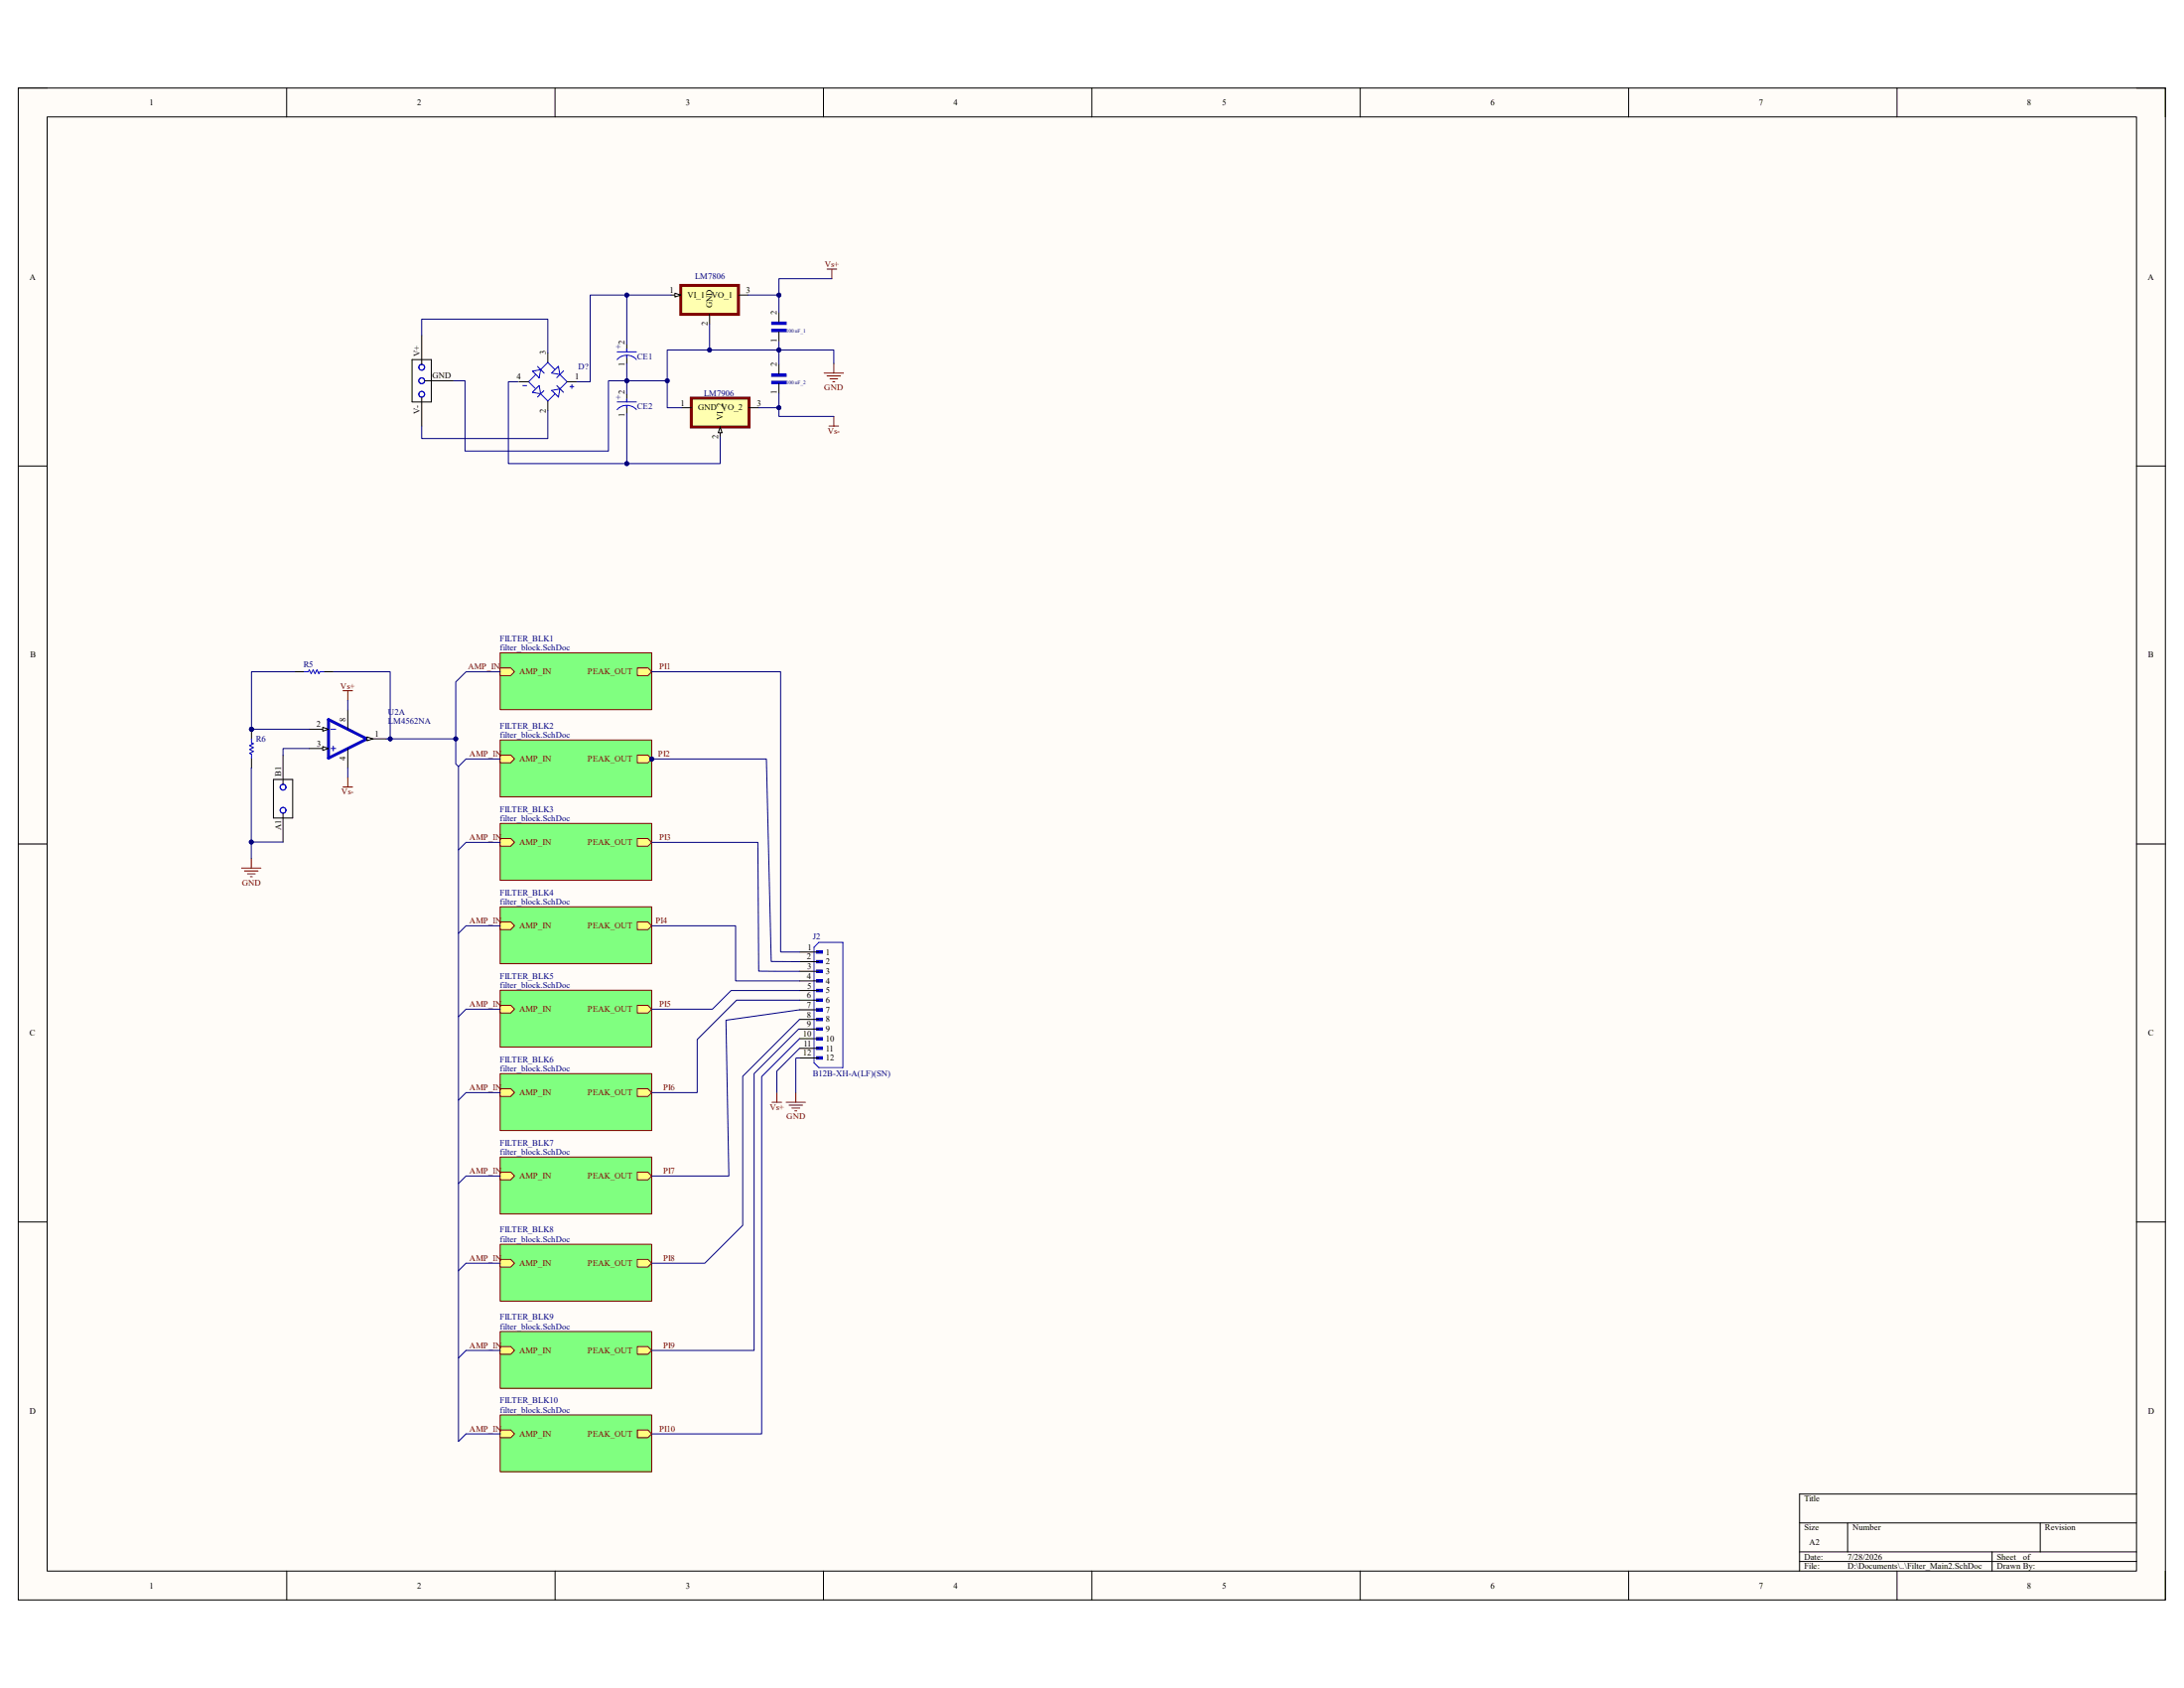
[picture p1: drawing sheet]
<svg xmlns="http://www.w3.org/2000/svg" width="279mm" height="216mm" viewBox="0 0 279 216" stroke-linecap="round" stroke-linejoin="round" font-family="sans-serif">
<path d="M2.3 11.3h274.7v193.3h-274.7z" fill-rule="evenodd" fill="#fffcf8"/>
<path d="M2.3 11.3h274.7v193.3h-274.7z" fill="none" stroke="#000" stroke-width=".13"/>
<path d="M6 15h267.3v185.9h-267.3z" fill-rule="evenodd" fill="#fffcf8"/>
<g fill="none" stroke="#000" stroke-width=".13">
<path d="M2.3 11.3h3.7M6 15h267.3v185.9h-267.3zM36.7 11.3v3.7M71 11.3v3.7M105.3 11.3v3.7M139.7 11.3v3.7M174 11.3v3.7M208.4 11.3v3.7M242.7 11.3v3.7M273.3 11.3h3.7v3.7M2.3 59.6h3.7M273.3 59.6h3.7"/>
<path d="M2.3 107.9h3.7M273.3 107.9h3.7M2.3 156.3h3.7M273.3 156.3h3.7M230.2 194.8h43.1M230.2 198.5h43.1M230.2 199.7h43.1M236.4 194.8v3.7M254.8 198.5v2.4M261 194.8v3.7M273.3 191.1h-43.1v9.8M36.7 200.9v3.7"/>
<path d="M71 200.9v3.7M105.3 200.9v3.7M139.7 200.9v3.7M174 200.9v3.7M208.4 200.9v3.7M242.7 200.9v3.7M277 200.9v3.7"/>
</g>
<circle cx="32.2" cy="93.3" r=".25" fill="#000080"/>
<circle cx="32.2" cy="93.3" r=".25" fill="none" stroke="#000080" stroke-width=".13"/>
<path d="M32.2 93.3v1.2" fill="none" stroke="#000" stroke-width=".13"/>
<circle cx="32.2" cy="93.3" r=".25" fill="#000080"/>
<circle cx="32.2" cy="93.3" r=".25" fill="none" stroke="#000080" stroke-width=".13"/>
<path d="M32.2 97v1.2M37.7 85.9h1.2M41.4 85.9h1.2" fill="none" stroke="#000" stroke-width=".13"/>
<path d="M32.2 94.5v.5l.2 .1-.5 .3 .5 .2-.5 .3 .5 .2-.5 .3 .3 .1v.5M38.9 85.9h.5l.2-.2 .2 .5 .3-.5 .2 .5 .2-.5 .3 .5 .1-.3h.5" fill="none" stroke="#00f" stroke-width=".13"/>
<path d="M43.9 88.3h1.2M44.5 88.3v1.3M44.5 99.4v1.3M30.9 111h2.5M31.3 111.4h1.7M31.7 111.8h.9M32 112.1h.3M32.1 109.8v1.2M43.9 100.7h1.2" fill="none" stroke="#800000" stroke-width=".13"/>
<path d="M64 83.5h19.4v7.3h-19.4z" fill-rule="evenodd" fill="#80ff80"/>
<path d="M64 83.5h19.4v7.3h-19.4z" fill="none" stroke="#800000" stroke-width=".13"/>
<path d="M64 85.4h1.3l.5 .5-.5 .5h-1.3z" fill-rule="evenodd" fill="#ffff80"/>
<path d="M64 85.4h1.3l.5 .5-.5 .5h-1.3z" fill="none" stroke="#800000" stroke-width=".13"/>
<path d="M81.5 85.4h1.4l.5 .5-.5 .5h-1.4z" fill-rule="evenodd" fill="#ffff80"/>
<path d="M81.5 85.4h1.4l.5 .5-.5 .5h-1.4z" fill="none" stroke="#800000" stroke-width=".13"/>
<path d="M42 92l5 2.5-5 2.5z" fill="none" stroke="#00f" stroke-width=".38"/>
<path d="M42.3 93.3h.7M42.3 95.7h.7M42.6 95.4v.6" fill="none" stroke="#00f" stroke-width=".13"/>
<path d="M39.6 93.3h2.4" fill="none" stroke="#000" stroke-width=".13"/>
<path d="M41.3 93l.7 .3-.7 .2z" fill="#f8fcff"/>
<path d="M39.6 95.7h2.4M41.3 93l.7 .3-.7 .2z" fill="none" stroke="#000" stroke-width=".13"/>
<path d="M41.3 95.5l.7 .2-.7 .3z" fill="#f8fcff"/>
<path d="M41.3 95.5l.7 .2-.7 .3zM44.5 90.8v2.5M47 94.5h2.4" fill="none" stroke="#000" stroke-width=".13"/>
<path d="M47 94.3l.7 .2-.7 .2z" fill="#f8fcff"/>
<path d="M44.5 95.7v2.5M47 94.3l.7 .2-.7 .2z" fill="none" stroke="#000" stroke-width=".13"/>
<path d="M64 94.6h19.4v7.3h-19.4z" fill-rule="evenodd" fill="#80ff80"/>
<path d="M64 94.6h19.4v7.3h-19.4z" fill="none" stroke="#800000" stroke-width=".13"/>
<circle cx="83.4" cy="97.1" r=".25" fill="#000080"/>
<circle cx="83.4" cy="97.1" r=".25" fill="none" stroke="#000080" stroke-width=".13"/>
<path d="M64 96.6h1.3l.5 .5-.5 .5h-1.3z" fill-rule="evenodd" fill="#ffff80"/>
<path d="M64 96.6h1.3l.5 .5-.5 .5h-1.3z" fill="none" stroke="#800000" stroke-width=".13"/>
<path d="M81.5 96.6h1.4l.5 .5-.5 .5h-1.4z" fill-rule="evenodd" fill="#ffff80"/>
<path d="M81.5 96.6h1.4l.5 .5-.5 .5h-1.4z" fill="none" stroke="#800000" stroke-width=".13"/>
<circle cx="83.4" cy="97.1" r=".25" fill="#000080"/>
<circle cx="83.4" cy="97.1" r=".25" fill="none" stroke="#000080" stroke-width=".13"/>
<path d="M64 105.3h19.4v7.3h-19.4z" fill-rule="evenodd" fill="#80ff80"/>
<path d="M64 105.3h19.4v7.3h-19.4z" fill="none" stroke="#800000" stroke-width=".13"/>
<path d="M64 107.3h1.3l.5 .4-.5 .5h-1.3z" fill-rule="evenodd" fill="#ffff80"/>
<path d="M64 107.3h1.3l.5 .4-.5 .5h-1.3z" fill="none" stroke="#800000" stroke-width=".13"/>
<path d="M81.5 107.3h1.4l.5 .4-.5 .5h-1.4z" fill-rule="evenodd" fill="#ffff80"/>
<path d="M81.5 107.3h1.4l.5 .4-.5 .5h-1.4z" fill="none" stroke="#800000" stroke-width=".13"/>
<path d="M64 116h19.4v7.3h-19.4z" fill-rule="evenodd" fill="#80ff80"/>
<path d="M64 116h19.4v7.3h-19.4z" fill="none" stroke="#800000" stroke-width=".13"/>
<path d="M64 117.9h1.3l.5 .5-.5 .5h-1.3z" fill-rule="evenodd" fill="#ffff80"/>
<path d="M64 117.9h1.3l.5 .5-.5 .5h-1.3z" fill="none" stroke="#800000" stroke-width=".13"/>
<path d="M81.5 117.9h1.4l.5 .5-.5 .5h-1.4z" fill-rule="evenodd" fill="#ffff80"/>
<path d="M81.5 117.9h1.4l.5 .5-.5 .5h-1.4z" fill="none" stroke="#800000" stroke-width=".13"/>
<path d="M64 126.7h19.4v7.2h-19.4z" fill-rule="evenodd" fill="#80ff80"/>
<path d="M64 126.7h19.4v7.2h-19.4z" fill="none" stroke="#800000" stroke-width=".13"/>
<path d="M64 128.6h1.3l.5 .5-.5 .5h-1.3z" fill-rule="evenodd" fill="#ffff80"/>
<path d="M64 128.6h1.3l.5 .5-.5 .5h-1.3z" fill="none" stroke="#800000" stroke-width=".13"/>
<path d="M81.5 128.6h1.4l.5 .5-.5 .5h-1.4z" fill-rule="evenodd" fill="#ffff80"/>
<path d="M81.5 128.6h1.4l.5 .5-.5 .5h-1.4z" fill="none" stroke="#800000" stroke-width=".13"/>
<path d="M64 137.3h19.4v7.3h-19.4z" fill-rule="evenodd" fill="#80ff80"/>
<path d="M64 137.3h19.4v7.3h-19.4z" fill="none" stroke="#800000" stroke-width=".13"/>
<path d="M64 139.3h1.3l.5 .4-.5 .5h-1.3z" fill-rule="evenodd" fill="#ffff80"/>
<path d="M64 139.3h1.3l.5 .4-.5 .5h-1.3z" fill="none" stroke="#800000" stroke-width=".13"/>
<path d="M81.5 139.3h1.4l.5 .4-.5 .5h-1.4z" fill-rule="evenodd" fill="#ffff80"/>
<path d="M81.5 139.3h1.4l.5 .4-.5 .5h-1.4z" fill="none" stroke="#800000" stroke-width=".13"/>
<path d="M64 148h19.4v7.3h-19.4z" fill-rule="evenodd" fill="#80ff80"/>
<path d="M64 148h19.4v7.3h-19.4z" fill="none" stroke="#800000" stroke-width=".13"/>
<path d="M64 149.9h1.3l.5 .5-.5 .5h-1.3z" fill-rule="evenodd" fill="#ffff80"/>
<path d="M64 149.9h1.3l.5 .5-.5 .5h-1.3z" fill="none" stroke="#800000" stroke-width=".13"/>
<path d="M81.5 149.9h1.4l.5 .5-.5 .5h-1.4z" fill-rule="evenodd" fill="#ffff80"/>
<path d="M81.5 149.9h1.4l.5 .5-.5 .5h-1.4z" fill="none" stroke="#800000" stroke-width=".13"/>
<path d="M64 159.1h19.4v7.3h-19.4z" fill-rule="evenodd" fill="#80ff80"/>
<path d="M64 159.1h19.4v7.3h-19.4z" fill="none" stroke="#800000" stroke-width=".13"/>
<path d="M64 161.1h1.3l.5 .5-.5 .5h-1.3z" fill-rule="evenodd" fill="#ffff80"/>
<path d="M64 161.1h1.3l.5 .5-.5 .5h-1.3z" fill="none" stroke="#800000" stroke-width=".13"/>
<path d="M81.5 161.1h1.4l.5 .5-.5 .5h-1.4z" fill-rule="evenodd" fill="#ffff80"/>
<path d="M81.5 161.1h1.4l.5 .5-.5 .5h-1.4z" fill="none" stroke="#800000" stroke-width=".13"/>
<path d="M64 170.3h19.4v7.3h-19.4z" fill-rule="evenodd" fill="#80ff80"/>
<path d="M64 170.3h19.4v7.3h-19.4z" fill="none" stroke="#800000" stroke-width=".13"/>
<path d="M64 172.2h1.3l.5 .5-.5 .5h-1.3z" fill-rule="evenodd" fill="#ffff80"/>
<path d="M64 172.2h1.3l.5 .5-.5 .5h-1.3z" fill="none" stroke="#800000" stroke-width=".13"/>
<path d="M81.5 172.2h1.4l.5 .5-.5 .5h-1.4z" fill-rule="evenodd" fill="#ffff80"/>
<path d="M81.5 172.2h1.4l.5 .5-.5 .5h-1.4z" fill="none" stroke="#800000" stroke-width=".13"/>
<path d="M64 181h19.4v7.2h-19.4z" fill-rule="evenodd" fill="#80ff80"/>
<path d="M64 181h19.4v7.2h-19.4z" fill="none" stroke="#800000" stroke-width=".13"/>
<path d="M64 182.9h1.3l.5 .5-.5 .5h-1.3z" fill-rule="evenodd" fill="#ffff80"/>
<path d="M64 182.9h1.3l.5 .5-.5 .5h-1.3z" fill="none" stroke="#800000" stroke-width=".13"/>
<path d="M81.5 182.9h1.4l.5 .5-.5 .5h-1.4z" fill-rule="evenodd" fill="#ffff80"/>
<path d="M81.5 182.9h1.4l.5 .5-.5 .5h-1.4z" fill="none" stroke="#800000" stroke-width=".13"/>
<path d="M59.6 97.1l-1 .9M59.6 107.7l-1 1M59.6 118.4l-1 1M59.6 129.1l-1 .9M59.6 139.7l-1 1M59.6 150.4l-1 1M59.6 161.6l-1 .9M59.6 172.7l-.9 1M59.6 183.4l-.9 1" fill="none" stroke="#000080" stroke-width=".13"/>
<path d="M104.4 121.6h.8v.3h-.8z" fill-rule="evenodd" fill="#00f"/>
<path d="M104.4 121.6h.8v.3h-.8z" fill="none" stroke="#00f" stroke-width=".13"/>
<path d="M104.4 122.8h.8v.4h-.8z" fill-rule="evenodd" fill="#00f"/>
<path d="M104.4 122.8h.8v.4h-.8z" fill="none" stroke="#00f" stroke-width=".13"/>
<path d="M104.4 124.1h.8v.3h-.8z" fill-rule="evenodd" fill="#00f"/>
<path d="M104.4 124.1h.8v.3h-.8z" fill="none" stroke="#00f" stroke-width=".13"/>
<path d="M104.4 125.3h.8v.3h-.8z" fill-rule="evenodd" fill="#00f"/>
<path d="M104.4 125.3h.8v.3h-.8z" fill="none" stroke="#00f" stroke-width=".13"/>
<path d="M104.4 126.5h.8v.3h-.8z" fill-rule="evenodd" fill="#00f"/>
<path d="M104.4 126.5h.8v.3h-.8z" fill="none" stroke="#00f" stroke-width=".13"/>
<path d="M104.4 127.8h.8v.3h-.8z" fill-rule="evenodd" fill="#00f"/>
<path d="M104.4 127.8h.8v.3h-.8z" fill="none" stroke="#00f" stroke-width=".13"/>
<path d="M104.4 129h.8v.3h-.8z" fill-rule="evenodd" fill="#00f"/>
<path d="M104.4 129h.8v.3h-.8z" fill="none" stroke="#00f" stroke-width=".13"/>
<path d="M104.4 130.2h.8v.3h-.8z" fill-rule="evenodd" fill="#00f"/>
<path d="M104.4 130.2h.8v.3h-.8z" fill="none" stroke="#00f" stroke-width=".13"/>
<path d="M104.4 131.5h.8v.3h-.8z" fill-rule="evenodd" fill="#00f"/>
<path d="M104.4 131.5h.8v.3h-.8z" fill="none" stroke="#00f" stroke-width=".13"/>
<path d="M104.4 132.7h.8v.3h-.8z" fill-rule="evenodd" fill="#00f"/>
<path d="M104.4 132.7h.8v.3h-.8z" fill="none" stroke="#00f" stroke-width=".13"/>
<path d="M104.4 133.9h.8v.3h-.8z" fill-rule="evenodd" fill="#00f"/>
<path d="M104.4 133.9h.8v.3h-.8z" fill="none" stroke="#00f" stroke-width=".13"/>
<path d="M104.4 135.2h.8v.3h-.8z" fill-rule="evenodd" fill="#00f"/>
<g fill="none" stroke="#00f" stroke-width=".13">
<path d="M66.9 49.3h.5M68.1 47.5l1.1-.2-.2 1zM68.5 48l-.9 .8 .9 .9M68.8 46.9l.8 .8M69 49.3l.2 1.1-1.1-.2zM69.2 50.4l.9 .9 .9-.9M69.6 50l-.8 .8M70.6 49.9l1-.2-.2 1.1zM70.6 47.7l.8-.8 .2 1zM71 47.2l-.9-.8-.9 .9M71.2 49.3l.9 .9M71.6 47.9l.9 .9-.9 .9"/>
<path d="M72.1 47.4l-.9 .9M72.9 49.4h.5M73.2 49.2v.5M104.4 135.2h.8v.3h-.8zM104.8 120.5h3v16h-3l-.7-.6v-14.7z"/>
<circle cx="53.9" cy="50.4" r=".37"/>
<circle cx="53.9" cy="48.7" r=".37"/>
<circle cx="53.9" cy="47" r=".37"/>
<circle cx="36.2" cy="103.6" r=".37"/>
<circle cx="36.2" cy="100.7" r=".37"/>
</g>
<g fill="none" stroke="#000" stroke-width=".13">
<path d="M52.7 46h2.5v5.4h-2.5zM53.9 42.9v3.7M53.9 50.8v3.7M54.3 48.7h3.7M66.4 48.8h1.2M70.1 45.1v1.3M70.1 51.3v1.2M72.5 48.8h1.3M35 99.7h2.4v4.9h-2.4zM36.2 96.6v3.7M36.2 104v3.7M102.3 121.8h2.5"/>
<path d="M102.3 123h2.5M102.3 124.2h2.5M102.3 125.5h2.5M102.3 126.7h2.5M102.3 127.9h2.5M102.3 129.2h2.5M102.3 130.4h2.5M102.3 131.6h2.5M102.3 132.9h2.5M102.3 134.1h2.5M102.3 135.3h2.5"/>
</g>
<path d="M99.4 139.7v1.3M101.8 139.7v1.3M98.8 141h1.2M100.6 141h2.4M100.9 141.4h1.8M101.3 141.7h1M101.7 142.1h.2" fill="none" stroke="#800000" stroke-width=".13"/>
<path d="M87.1 36.5h7.4v3.7h-7.4z" fill-rule="evenodd" fill="#ffffb0"/>
<path d="M87.1 36.5h7.4v3.7h-7.4z" fill="none" stroke="#800000" stroke-width=".38"/>
<path d="M85.9 37.7h1.2" fill="none" stroke="#000" stroke-width=".13"/>
<path d="M86.3 37.5l.8 .2-.8 .3z" fill="#f8fcff"/>
<path d="M86.3 37.5l.8 .2-.8 .3zM94.5 37.7h1.2M90.8 40.2v1.2" fill="none" stroke="#000" stroke-width=".13"/>
<path d="M88.4 50.9h7.4v3.7h-7.4z" fill-rule="evenodd" fill="#ffffb0"/>
<path d="M88.4 50.9h7.4v3.7h-7.4z" fill="none" stroke="#800000" stroke-width=".38"/>
<path d="M87.2 52.1h1.2M92.1 54.6v1.2M95.8 52.1h1.3" fill="none" stroke="#000" stroke-width=".13"/>
<path d="M92.1 54.6l.3 .8h-.5z" fill="#f8fcff"/>
<path d="M92.1 54.6l.3 .8h-.5z" fill="none" stroke="#000" stroke-width=".13"/>
<path d="M98.7 42.1h1.9v.3h-1.9z" fill-rule="evenodd" fill="#00f"/>
<path d="M98.7 42.1h1.9v.3h-1.9z" fill="none" stroke="#00f" stroke-width=".13"/>
<path d="M98.7 41.2h1.9v.3h-1.9z" fill-rule="evenodd" fill="#00f"/>
<path d="M79 46a1.64 1.64 0 0 1 2.4 0M79 52.4a1.64 1.64 0 0 1 2.4 0M79 45h2.4M79 51.4h2.4M80.2 44.6v.4M80.2 45.5v.2M80.2 51v.4M80.2 51.9v.3M98.7 41.2h1.9v.3h-1.9z" fill="none" stroke="#00f" stroke-width=".13"/>
<path d="M99.6 40v1.2M80.2 44v1M80.2 45.5v1M80.2 50.4v1M80.2 51.9v1M99.6 42.4v1.3" fill="none" stroke="#000" stroke-width=".13"/>
<path d="M98.7 48.8h1.9v.3h-1.9z" fill-rule="evenodd" fill="#00f"/>
<path d="M98.7 48.8h1.9v.3h-1.9z" fill="none" stroke="#00f" stroke-width=".13"/>
<path d="M98.7 47.8h1.9v.3h-1.9z" fill-rule="evenodd" fill="#00f"/>
<path d="M98.7 47.8h1.9v.3h-1.9z" fill="none" stroke="#00f" stroke-width=".13"/>
<path d="M99.6 46.6v1.2M99.6 49.1v1.2" fill="none" stroke="#000" stroke-width=".13"/>
<path d="M105.8 34.4h1.2M106.4 34.4v1.2M105.4 47.7h2.5M105.8 48.1h1.7M106.1 54.5h1.2M106.2 48.5h1M106.5 48.8h.3M106.7 46.5v1.2M106.7 53.3v1.2" fill="none" stroke="#800000" stroke-width=".13"/>
<path d="M37.7 85.9h-5.5v7.4" fill="none" stroke="#000080" stroke-width=".13"/>
<circle cx="32.2" cy="93.3" r=".25" fill="#000080"/>
<g fill="none" stroke="#000080" stroke-width=".13">
<path d="M32.2 93.3h7.4"/>
<circle cx="32.2" cy="93.3" r=".25"/>
</g>
<circle cx="32.2" cy="93.3" r=".25" fill="#000080"/>
<g fill="none" stroke="#000080" stroke-width=".13">
<path d="M42.6 85.9h7.3v8.6h-.5M44.5 89.6v1.2M44.5 98.2v1.2"/>
<circle cx="32.2" cy="93.3" r=".25"/>
</g>
<circle cx="49.9" cy="94.5" r=".25" fill="#000080"/>
<g fill="none" stroke="#000080" stroke-width=".13">
<path d="M49.9 94.5h8.4M59.6 97.1h4.4M83.4 85.9h16.5v35.8l2.4 .1M59.6 118.4h4.4M59.6 107.7h4.4M83.4 107.7h13.6l.1 16.5h5.2M59.6 139.7h4.4M59.6 129.1h4.4M102.3 126.7h-8.8l-2.4 2.4h-7.7M102.3 127.9h-8.1l-5 5.1v6.7h-5.8M102.3 130.4l-7.3 7.3v19l-4.8 4.9h-6.8M102.3 131.6h-.1l-5.7 5.7v35.4h-13.1"/>
<path d="M102.3 132.9l-4.9 4.8v45.7h-14M102.3 134.1l-2.9 2.9v2.7M102.3 135.3l-.5 .1v4.3M59.6 150.4h4.4M59.6 172.7h4.4M59.6 161.6h4.4"/>
<circle cx="49.9" cy="94.5" r=".25"/>
</g>
<circle cx="49.9" cy="94.5" r=".25" fill="#000080"/>
<circle cx="49.9" cy="94.5" r=".25" fill="none" stroke="#000080" stroke-width=".13"/>
<circle cx="58.3" cy="94.5" r=".25" fill="#000080"/>
<g fill="none" stroke="#000080" stroke-width=".13">
<path d="M32.1 107.7h4.1"/>
<circle cx="58.3" cy="94.5" r=".25"/>
</g>
<circle cx="32.1" cy="107.7" r=".25" fill="#000080"/>
<g fill="none" stroke="#000080" stroke-width=".13">
<path d="M32.2 98.2l-.1 11.6M39.6 95.7h-3.4v.9"/>
<circle cx="32.1" cy="107.7" r=".25"/>
</g>
<circle cx="32.1" cy="107.7" r=".25" fill="#000080"/>
<g fill="none" stroke="#000080" stroke-width=".13">
<path d="M64 85.9h-4.4l-1.3 1.3v10.5l.4 .3v86.4"/>
<circle cx="32.1" cy="107.7" r=".25"/>
</g>
<circle cx="58.3" cy="94.5" r=".25" fill="#000080"/>
<g fill="none" stroke="#000080" stroke-width=".13">
<path d="M83.3 97.1h14.7l.7 25.9h3.6"/>
<circle cx="58.3" cy="94.5" r=".25"/>
</g>
<circle cx="83.4" cy="97.1" r=".25" fill="#000080"/>
<g fill="none" stroke="#000080" stroke-width=".13">
<path d="M53.9 42.9v-2.1h16.2v4.3M70.1 52.5v3.6h-16.2v-1.6M80.2 52.9v6.4M83.4 118.4h10.7v7.1h8.2M102.3 129.2l-9.4 1.3 .3 19.9h-9.8"/>
<circle cx="83.4" cy="97.1" r=".25"/>
</g>
<circle cx="80.2" cy="59.3" r=".25" fill="#000080"/>
<g fill="none" stroke="#000080" stroke-width=".13">
<path d="M80.2 37.7v6.3"/>
<circle cx="80.2" cy="59.3" r=".25"/>
</g>
<circle cx="80.2" cy="37.7" r=".25" fill="#000080"/>
<g fill="none" stroke="#000080" stroke-width=".13">
<path d="M58 48.7h1.5v9h18.3v-9h2.4"/>
<circle cx="80.2" cy="37.7" r=".25"/>
</g>
<circle cx="80.2" cy="48.7" r=".25" fill="#000080"/>
<g fill="none" stroke="#000080" stroke-width=".13">
<path d="M80.2 48.7h5.2"/>
<circle cx="80.2" cy="48.7" r=".25"/>
</g>
<circle cx="85.4" cy="48.7" r=".25" fill="#000080"/>
<circle cx="85.4" cy="48.7" r=".25" fill="none" stroke="#000080" stroke-width=".13"/>
<circle cx="80.2" cy="48.7" r=".25" fill="#000080"/>
<g fill="none" stroke="#000080" stroke-width=".13">
<path d="M90.8 41.4v3.4"/>
<circle cx="80.2" cy="48.7" r=".25"/>
</g>
<circle cx="90.8" cy="44.8" r=".25" fill="#000080"/>
<g fill="none" stroke="#000080" stroke-width=".13">
<path d="M95.7 37.7h3.9v2.3"/>
<circle cx="90.8" cy="44.8" r=".25"/>
</g>
<circle cx="99.6" cy="37.7" r=".25" fill="#000080"/>
<g fill="none" stroke="#000080" stroke-width=".13">
<path d="M99.6 50.3v1.8h-2.5"/>
<circle cx="99.6" cy="37.7" r=".25"/>
</g>
<circle cx="99.6" cy="52.2" r=".25" fill="#000080"/>
<g fill="none" stroke="#000080" stroke-width=".13">
<path d="M85.8 37.7h-10.3v11.1h-1.7"/>
<circle cx="99.6" cy="52.2" r=".25"/>
</g>
<circle cx="80.2" cy="37.7" r=".25" fill="#000080"/>
<g fill="none" stroke="#000080" stroke-width=".13">
<path d="M99.6 44.8h-14.2v7.3h1.8"/>
<circle cx="80.2" cy="37.7" r=".25"/>
</g>
<circle cx="85.4" cy="48.7" r=".25" fill="#000080"/>
<circle cx="85.4" cy="48.7" r=".25" fill="none" stroke="#000080" stroke-width=".13"/>
<circle cx="90.8" cy="44.8" r=".25" fill="#000080"/>
<circle cx="90.8" cy="44.8" r=".25" fill="none" stroke="#000080" stroke-width=".13"/>
<circle cx="99.6" cy="44.8" r=".25" fill="#000080"/>
<g fill="none" stroke="#000080" stroke-width=".13">
<path d="M80.2 46.5v3.9"/>
<circle cx="99.6" cy="44.8" r=".25"/>
</g>
<circle cx="80.2" cy="48.7" r=".25" fill="#000080"/>
<g fill="none" stroke="#000080" stroke-width=".13">
<path d="M66.3 48.8h-1.3v10.5h27.1v-3.5"/>
<circle cx="80.2" cy="48.7" r=".25"/>
</g>
<circle cx="80.2" cy="59.3" r=".25" fill="#000080"/>
<g fill="none" stroke="#000080" stroke-width=".13">
<path d="M99.6 43.7v2.9"/>
<circle cx="80.2" cy="59.3" r=".25"/>
</g>
<circle cx="99.6" cy="44.8" r=".25" fill="#000080"/>
<g fill="none" stroke="#000080" stroke-width=".13">
<path d="M106.4 35.6h-6.8v2.1"/>
<circle cx="99.6" cy="44.8" r=".25"/>
</g>
<circle cx="99.6" cy="37.7" r=".25" fill="#000080"/>
<g fill="none" stroke="#000080" stroke-width=".13">
<path d="M99.6 52.1v1.2h7.1"/>
<circle cx="99.6" cy="37.7" r=".25"/>
</g>
<circle cx="99.6" cy="52.2" r=".25" fill="#000080"/>
<g fill="none" stroke="#000080" stroke-width=".13">
<path d="M99.6 44.8h7.1v1.7"/>
<circle cx="99.6" cy="52.2" r=".25"/>
</g>
<circle cx="99.6" cy="44.8" r=".25" fill="#000080"/>
<g fill="none" stroke="#000080" stroke-width=".13">
<path d="M59.6 183.4h4.4"/>
<circle cx="99.6" cy="44.8" r=".25"/>
</g>
<g font-size="1.1">
<text x="19.1" y="13.5">1</text>
<text x="53.3" y="13.5">2</text>
<text x="87.7" y="13.5">3</text>
<text x="122" y="13.5">4</text>
<text x="156.3" y="13.5">5</text>
<text x="190.7" y="13.5">6</text>
<text x="225" y="13.5">7</text>
<text x="259.3" y="13.5">8</text>
<text x="3.8" y="35.8">A</text>
<text x="274.7" y="35.8">A</text>
<text x="85.7" y="37.5">1</text>
<text x="87.9" y="38.1">VI_1</text>
<text x="90.5" y="41.7" transform="rotate(-90 90.5 41.7)">2</text>
<text x="91" y="38.1">VO_1</text>
<text x="91.1" y="39.3" transform="rotate(-90 91.1 39.3)">GND</text>
<text x="95.5" y="37.5">3</text>
<text x="99.4" y="40.2" transform="rotate(-90 99.4 40.2)">2</text>
<text x="53.7" y="45.6" transform="rotate(-90 53.7 45.6)">V+</text>
<text x="69.8" y="45.4" transform="rotate(-90 69.8 45.4)">3</text>
<text x="79.9" y="46.9" transform="rotate(-90 79.9 46.9)">1</text>
<text x="79.9" y="44" transform="rotate(-90 79.9 44)">2</text>
<text x="99.4" y="46.9" transform="rotate(-90 99.4 46.9)">2</text>
<text x="99.4" y="43.8" transform="rotate(-90 99.4 43.8)">1</text>
<text x="53.7" y="52.9" transform="rotate(-90 53.7 52.9)">V-</text>
<text x="55.3" y="48.4">GND</text>
<text x="66.1" y="48.6">4</text>
<text x="69.8" y="52.8" transform="rotate(-90 69.8 52.8)">2</text>
<text x="73.5" y="48.6">1</text>
<text x="79.9" y="53.3" transform="rotate(-90 79.9 53.3)">1</text>
<text x="79.9" y="50.4" transform="rotate(-90 79.9 50.4)">2</text>
<text x="87" y="51.9">1</text>
<text x="89.3" y="52.5">GND VO_2</text>
<text x="92.5" y="53.8" transform="rotate(-90 92.5 53.8)">VI_2</text>
<text x="96.8" y="51.9">3</text>
<text x="99.4" y="50.5" transform="rotate(-90 99.4 50.5)">1</text>
<text x="91.9" y="56.1" transform="rotate(-90 91.9 56.1)">2</text>
<text x="3.9" y="84.1">B</text>
<text x="274.8" y="84.1">B</text>
<text x="40.5" y="93">2</text>
<text x="40.6" y="95.5">3</text>
<text x="44.2" y="92.3" transform="rotate(-90 44.2 92.3)">8</text>
<text x="47.9" y="94.2">1</text>
<text x="36" y="99.3" transform="rotate(-90 36 99.3)">B1</text>
<text x="44.2" y="97.2" transform="rotate(-90 44.2 97.2)">4</text>
<text x="36" y="106.2" transform="rotate(-90 36 106.2)">A1</text>
<text x="103.3" y="122.7">2</text>
<text x="103.3" y="125.2">4</text>
<text x="103.3" y="124">3</text>
<text x="103.3" y="121.5">1</text>
<text x="105.6" y="122.1">1</text>
<text x="105.6" y="123.4">2</text>
<text x="105.6" y="124.6">3</text>
<text x="105.6" y="125.8">4</text>
<text x="103.3" y="127.7">6</text>
<text x="103.3" y="128.9">7</text>
<text x="103.3" y="130.1">8</text>
<text x="103.3" y="131.4">9</text>
<text x="103.3" y="126.4">5</text>
<text x="105.6" y="127">5</text>
<text x="105.6" y="128.3">6</text>
<text x="105.6" y="129.5">7</text>
<text x="105.6" y="130.7">8</text>
<text x="105.6" y="132">9</text>
<text x="3.8" y="132.5">C</text>
<text x="102.7" y="132.6">10</text>
<text x="102.7" y="135">12</text>
<text x="102.8" y="133.8">11</text>
<text x="105.6" y="133.2">10</text>
<text x="105.6" y="134.5">11</text>
<text x="105.6" y="135.7">12</text>
<text x="274.8" y="132.5">C</text>
<text x="3.8" y="180.8">D</text>
<text x="274.8" y="180.8">D</text>
<text x="230.8" y="192.1">Title</text>
<text x="230.8" y="195.7">Size</text>
<text x="231.4" y="197.6">A2</text>
<text x="237" y="195.7">Number</text>
<text x="261.6" y="195.7">Revision</text>
<text x="19.1" y="203.2">1</text>
<text x="53.3" y="203.2">2</text>
<text x="87.7" y="203.2">3</text>
<text x="122" y="203.2">4</text>
<text x="156.3" y="203.2">5</text>
<text x="190.7" y="203.2">6</text>
<text x="225" y="203.2">7</text>
<text x="230.8" y="199.5">Date:</text>
<text x="230.8" y="200.7">File:</text>
<text x="236.3" y="199.5">7/28/2026</text>
<text x="236.3" y="200.7">D:\Documents\..\Filter_Main2.SchDoc</text>
<text x="255.4" y="200.7">Drawn By:</text>
<text x="255.4" y="199.5">Sheet</text>
<text x="258.8" y="199.5">of</text>
<text x="259.3" y="203.2">8</text>
</g>
<g font-size="1.1" fill="#000080">
<text x="88.9" y="35.6">LM7806</text>
<text x="74" y="47.2">D?</text>
<text x="78.8" y="44.7">+</text>
<text x="81.5" y="46">CE1</text>
<text x="78.8" y="51.1">+</text>
<text x="81.5" y="52.4">CE2</text>
<text x="90" y="50.7">LM7906</text>
<text x="64" y="82">FILTER_BLK1</text>
<text x="64" y="83.2">filter_block.SchDoc</text>
<text x="38.8" y="85.3">R5</text>
<text x="32.8" y="94.9">R6</text>
<text x="49.7" y="91.4">U2A</text>
<text x="49.7" y="92.6">LM4562NA</text>
<text x="64" y="93.2">FILTER_BLK2</text>
<text x="64" y="94.4">filter_block.SchDoc</text>
<text x="64" y="103.8">FILTER_BLK3</text>
<text x="64" y="105.1">filter_block.SchDoc</text>
<text x="64" y="114.5">FILTER_BLK4</text>
<text x="64" y="115.7">filter_block.SchDoc</text>
<text x="64" y="125.2">FILTER_BLK5</text>
<text x="104" y="120.1">J2</text>
<text x="64" y="126.4">filter_block.SchDoc</text>
<text x="64" y="135.8">FILTER_BLK6</text>
<text x="64" y="137.1">filter_block.SchDoc</text>
<text x="104" y="137.6">B12B-XH-A(LF)(SN)</text>
<text x="64" y="146.5">FILTER_BLK7</text>
<text x="64" y="147.7">filter_block.SchDoc</text>
<text x="64" y="157.6">FILTER_BLK8</text>
<text x="64" y="158.9">filter_block.SchDoc</text>
<text x="64" y="168.8">FILTER_BLK9</text>
<text x="64" y="170.1">filter_block.SchDoc</text>
<text x="64" y="179.5">FILTER_BLK10</text>
<text x="64" y="180.7">filter_block.SchDoc</text>
</g>
<g font-size="1.1" fill="#800000">
<text x="105.5" y="34.2">Vs+</text>
<text x="105.5" y="49.9">GND</text>
<text x="105.9" y="55.5">Vs-</text>
<text x="43.6" y="88.1">Vs+</text>
<text x="59.9" y="85.6">AMP_IN</text>
<text x="66.4" y="86.3">AMP_IN</text>
<text x="75.2" y="86.3">PEAK_OUT</text>
<text x="84.3" y="85.6">PI1</text>
<text x="43.7" y="101.6">Vs-</text>
<text x="60.1" y="96.8">AMP_IN</text>
<text x="66.4" y="97.5">AMP_IN</text>
<text x="75.2" y="97.5">PEAK_OUT</text>
<text x="84.2" y="96.8">PI2</text>
<text x="60.1" y="107.5">AMP_IN</text>
<text x="84.3" y="107.5">PI3</text>
<text x="30.9" y="113.2">GND</text>
<text x="66.4" y="108.1">AMP_IN</text>
<text x="75.2" y="108.1">PEAK_OUT</text>
<text x="60.1" y="118.2">AMP_IN</text>
<text x="66.4" y="118.8">AMP_IN</text>
<text x="75.2" y="118.8">PEAK_OUT</text>
<text x="83.9" y="118.2">PI4</text>
<text x="60.1" y="128.8">AMP_IN</text>
<text x="66.4" y="129.5">AMP_IN</text>
<text x="75.2" y="129.5">PEAK_OUT</text>
<text x="84.3" y="128.8">PI5</text>
<text x="60.1" y="139.5">AMP_IN</text>
<text x="66.4" y="140.1">AMP_IN</text>
<text x="75.2" y="140.1">PEAK_OUT</text>
<text x="84.8" y="139.5">PI6</text>
<text x="98.5" y="141.9">Vs+</text>
<text x="100.6" y="143.2">GND</text>
<text x="60.1" y="150.2">AMP_IN</text>
<text x="66.4" y="150.8">AMP_IN</text>
<text x="75.2" y="150.8">PEAK_OUT</text>
<text x="84.8" y="150.2">PI7</text>
<text x="60.1" y="161.3">AMP_IN</text>
<text x="66.4" y="161.9">AMP_IN</text>
<text x="75.2" y="161.9">PEAK_OUT</text>
<text x="84.8" y="161.3">PI8</text>
<text x="60.1" y="172.5">AMP_IN</text>
<text x="66.4" y="173.1">AMP_IN</text>
<text x="75.2" y="173.1">PEAK_OUT</text>
<text x="84.8" y="172.5">PI9</text>
<text x="60.1" y="183.1">AMP_IN</text>
<text x="66.4" y="183.8">AMP_IN</text>
<text x="75.2" y="183.8">PEAK_OUT</text>
<text x="84.3" y="183.1">PI10</text>
</g>
<g font-size=".7" fill="#000080">
<text x="100.5" y="42.5">100 nF_1</text>
<text x="100.5" y="49.1">100 nF_2</text>
</g>
</svg>
